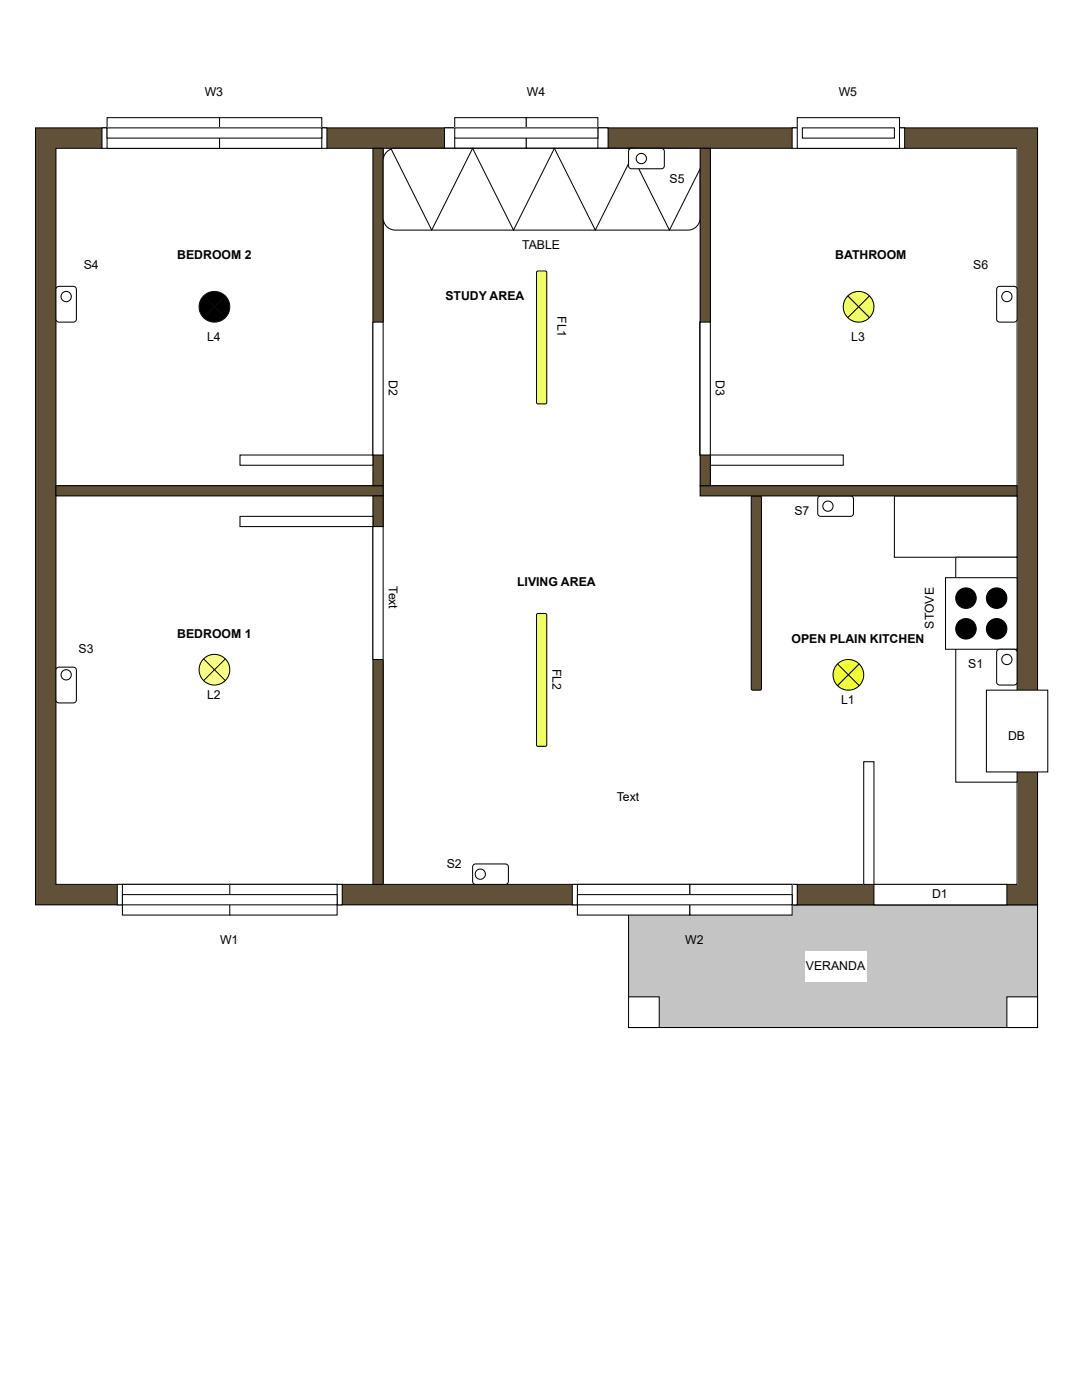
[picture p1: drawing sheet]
<svg xmlns="http://www.w3.org/2000/svg" width="216mm" height="279mm" viewBox="0 0 216 279" stroke-linecap="round" stroke-linejoin="round" font-family="sans-serif">
<path d="M125.4 180.6h81.6v24.5h-81.6z" fill="#c4c4c4"/>
<path d="M125.4 180.6h81.6v24.5h-81.6z" fill="none" stroke="#000" stroke-width=".2"/>
<path d="M7.1 25.5h199.9v155.1h-199.9z" fill="#625139"/>
<path d="M7.1 25.5h199.9v155.1h-199.9z" fill="none" stroke="#000" stroke-width=".2"/>
<path d="M11.2 29.6h191.7v146.9h-191.7z" fill="#fff"/>
<path d="M11.2 29.6h191.7v146.9h-191.7z" fill="none" stroke="#000" stroke-width=".2"/>
<path d="M11.2 96.9h65.3v2.1h-65.3z" fill="#625139"/>
<path d="M11.2 96.9h65.3v2.1h-65.3z" fill="none" stroke="#000" stroke-width=".2"/>
<path d="M74.4 29.6h2.1v67.3h-2.1z" fill="#625139"/>
<path d="M74.4 29.6h2.1v67.3h-2.1z" fill="none" stroke="#000" stroke-width=".2"/>
<path d="M74.4 99h2.1v77.5h-2.1z" fill="#625139"/>
<path d="M74.4 99h2.1v77.5h-2.1z" fill="none" stroke="#000" stroke-width=".2"/>
<circle cx="171.3" cy="61.2" r="3.1" fill="#efff65"/>
<g fill="none" stroke="#000" stroke-width=".2">
<path d="M169.2 59.1l4.3 4.3M173.5 59.1l-4.3 4.3"/>
<circle cx="171.3" cy="61.2" r="3.1"/>
</g>
<circle cx="42.8" cy="61.2" r="3.1" fill="#000"/>
<g fill="none" stroke="#0d0d0d" stroke-width=".2">
<path d="M40.6 59.1l4.4 4.3M45 59.1l-4.4 4.3"/>
<circle cx="42.8" cy="61.2" r="3.1"/>
</g>
<circle cx="42.8" cy="133.7" r="3.1" fill="#f6ff88"/>
<g fill="none" stroke="#000" stroke-width=".2">
<path d="M40.6 131.5l4.4 4.3M45 131.5l-4.4 4.3"/>
<circle cx="42.8" cy="133.7" r="3.1"/>
</g>
<path d="M158.1 25.5h22.4v4.1h-22.4z" fill="#fff"/>
<path d="M158.1 25.5h22.4v4.1h-22.4zM160.3 25.5v4.1M178.3 25.5v4.1" fill="none" stroke="#000" stroke-width=".2"/>
<path d="M20.3 25.5h44.9v4.1h-44.9z" fill="#fff"/>
<path d="M20.3 25.5h44.9v4.1h-44.9zM24.8 25.5v4.1M60.7 25.5v4.1" fill="none" stroke="#000" stroke-width=".2"/>
<path d="M88.7 25.5h32.6v4.1h-32.6z" fill="#fff"/>
<path d="M88.7 25.5h32.6v4.1h-32.6zM92 25.5v4.1M118.1 25.5v4.1" fill="none" stroke="#000" stroke-width=".2"/>
<path d="M23.4 176.5h44.9v4.1h-44.9z" fill="#fff"/>
<path d="M23.4 176.5h44.9v4.1h-44.9zM27.9 176.5v4.1M63.8 176.5v4.1" fill="none" stroke="#000" stroke-width=".2"/>
<path d="M114.2 176.5h44.9v4.1h-44.9z" fill="#fff"/>
<path d="M114.2 176.5h44.9v4.1h-44.9zM118.7 176.5v4.1M154.6 176.5v4.1" fill="none" stroke="#000" stroke-width=".2"/>
<path d="M21.4 23.5h22.4v6.1h-22.4z" fill="#fff"/>
<path d="M21.4 23.5h22.4v6.1h-22.4z" fill="none" stroke="#000" stroke-width=".2"/>
<path d="M43.8 23.5h20.4v6.1h-20.4z" fill="#fff"/>
<path d="M43.8 23.5h20.4v6.1h-20.4z" fill="none" stroke="#000" stroke-width=".2"/>
<path d="M90.7 23.5h14.3v6.1h-14.3z" fill="#fff"/>
<path d="M90.7 23.5h14.3v6.1h-14.3z" fill="none" stroke="#000" stroke-width=".2"/>
<path d="M105 23.5h14.3v6.1h-14.3z" fill="#fff"/>
<path d="M105 23.5h14.3v6.1h-14.3z" fill="none" stroke="#000" stroke-width=".2"/>
<path d="M159.1 23.5h20.4v6.1h-20.4z" fill="#fff"/>
<path d="M159.1 23.5h20.4v6.1h-20.4z" fill="none" stroke="#000" stroke-width=".2"/>
<path d="M24.4 176.5h21.4v6.1h-21.4z" fill="#fff"/>
<path d="M24.4 176.5h21.4v6.1h-21.4z" fill="none" stroke="#000" stroke-width=".2"/>
<path d="M45.8 176.5h21.5v6.1h-21.5z" fill="#fff"/>
<path d="M45.8 176.5h21.5v6.1h-21.5z" fill="none" stroke="#000" stroke-width=".2"/>
<path d="M115.2 176.5h22.5v6.1h-22.5z" fill="#fff"/>
<path d="M115.2 176.5h22.5v6.1h-22.5z" fill="none" stroke="#000" stroke-width=".2"/>
<path d="M137.7 176.5h20.4v6.1h-20.4z" fill="#fff"/>
<path d="M137.7 176.5h20.4v6.1h-20.4z" fill="none" stroke="#000" stroke-width=".2"/>
<path d="M174.4 176.5h26.5v4.1h-26.5z" fill="#fff"/>
<path d="M174.4 176.5h26.5v4.1h-26.5z" fill="none" stroke="#000" stroke-width=".2"/>
<path d="M139.7 64.3h2v26.5h-2z" fill="#fff"/>
<path d="M139.7 64.3h2v26.5h-2z" fill="none" stroke="#000" stroke-width=".2"/>
<path d="M74.4 64.3h2.1v26.5h-2.1z" fill="#fff"/>
<path d="M74.4 64.3h2.1v26.5h-2.1z" fill="none" stroke="#000" stroke-width=".2"/>
<path d="M178.5 99h24.4v12.2h-24.4z" fill="#fff"/>
<path d="M178.5 99h24.4v12.2h-24.4z" fill="none" stroke="#000" stroke-width=".2"/>
<path d="M190.7 111.2h12.2v44.9h-12.2z" fill="#fff"/>
<path d="M190.7 111.2h12.2v44.9h-12.2z" fill="none" stroke="#000" stroke-width=".2"/>
<path d="M196.8 137.7h12.3v16.4h-12.3z" fill="#fff"/>
<path d="M196.8 137.7h12.3v16.4h-12.3z" fill="none" stroke="#000" stroke-width=".2"/>
<path d="M188.7 115.3h14.2v14.3h-14.2z" fill="#fff"/>
<path d="M188.7 115.3h14.2v14.3h-14.2z" fill="none" stroke="#000" stroke-width=".2"/>
<circle cx="198.9" cy="119.4" r="2.04" fill="#010101"/>
<circle cx="198.9" cy="119.4" r="2.04" fill="none" stroke="#000" stroke-width=".2"/>
<circle cx="198.9" cy="125.5" r="2.04" fill="#010101"/>
<circle cx="198.9" cy="125.5" r="2.04" fill="none" stroke="#000" stroke-width=".2"/>
<circle cx="192.7" cy="119.4" r="2.04" fill="#010101"/>
<circle cx="192.7" cy="119.4" r="2.04" fill="none" stroke="#000" stroke-width=".2"/>
<circle cx="192.7" cy="125.5" r="2.04" fill="#010101"/>
<circle cx="192.7" cy="125.5" r="2.04" fill="none" stroke="#000" stroke-width=".2"/>
<path d="M74.4 105.1h2.1v26.5h-2.1z" fill="#fff"/>
<path d="M74.4 105.1h2.1v26.5h-2.1z" fill="none" stroke="#000" stroke-width=".2"/>
<path d="M139.7 64.3h2v26.5h-2z" fill="#fff"/>
<path d="M139.7 64.3h2v26.5h-2z" fill="none" stroke="#000" stroke-width=".2"/>
<path d="M107.1 54.2l1.7-.1 .3 .3v25.9l-.3 .3h-1.4l-.3-.3z" fill="#efff65"/>
<path d="M107.1 54.2l1.7-.1 .3 .3v25.9l-.3 .3h-1.4l-.3-.3z" fill="none" stroke="#000" stroke-width=".2"/>
<path d="M107.1 122.5l1.7-.1 .3 .3v26l-.3 .3h-1.4l-.3-.3z" fill="#efff65"/>
<path d="M107.1 122.5l1.7-.1 .3 .3v26l-.3 .3h-1.4l-.3-.3z" fill="none" stroke="#000" stroke-width=".2"/>
<path d="M150 99.1l1.6-.1 .3 .3v38.1l-.3 .3h-1.4l-.3-.3z" fill="#625139"/>
<path d="M150 99.1l1.6-.1 .3 .3v38.1l-.3 .3h-1.4l-.3-.3z" fill="none" stroke="#000" stroke-width=".2"/>
<path d="M77.2 30.3l.8-.5 .9-.2h58.4a2.45 2.45 0 0 1 2.4 2.5v11.4a2.45 2.45 0 0 1-2.4 2.4h-58.4a2.45 2.45 0 0 1-2.4-2.4v-11.6l.2-.9z" fill="#fff"/>
<path d="M77.2 30.3l.8-.5 .9-.2h58.4a2.45 2.45 0 0 1 2.4 2.5v11.4a2.45 2.45 0 0 1-2.4 2.4h-58.4a2.45 2.45 0 0 1-2.4-2.4v-11.6l.2-.9z" fill="none" stroke="#000" stroke-width=".2"/>
<path d="M141.7 90.8h26.6v2.1h-26.6z" fill="#fff"/>
<path d="M141.7 90.8h26.6v2.1h-26.6z" fill="none" stroke="#000" stroke-width=".2"/>
<path d="M47.9 90.8h26.5v2.1h-26.5z" fill="#fff"/>
<path d="M47.9 90.8h26.5v2.1h-26.5z" fill="none" stroke="#000" stroke-width=".2"/>
<path d="M47.9 103.1h26.5v2h-26.5z" fill="#fff"/>
<path d="M47.9 103.1h26.5v2h-26.5z" fill="none" stroke="#000" stroke-width=".2"/>
<path d="M172.3 152h2.1v24.5h-2.1z" fill="#fff"/>
<path d="M172.3 152h2.1v24.5h-2.1z" fill="none" stroke="#000" stroke-width=".2"/>
<path d="M11.3 57.3l.5-.2h2.8a.61 .61 0 0 1 .6 .7v5.9a.61 .61 0 0 1-.6 .6h-2.8a.61 .61 0 0 1-.6-.6v-5.9z" fill="#fff"/>
<path d="M11.3 57.3l.5-.2h2.8a.61 .61 0 0 1 .6 .7v5.9a.61 .61 0 0 1-.6 .6h-2.8a.61 .61 0 0 1-.6-.6v-5.9z" fill="none" stroke="#000" stroke-width=".2"/>
<path d="M11.3 133.3l.5-.2h2.8a.61 .61 0 0 1 .6 .7v5.9a.61 .61 0 0 1-.6 .6h-2.8a.61 .61 0 0 1-.6-.6v-5.9z" fill="#fff"/>
<path d="M11.3 133.3l.5-.2h2.8a.61 .61 0 0 1 .6 .7v5.9a.61 .61 0 0 1-.6 .6h-2.8a.61 .61 0 0 1-.6-.6v-5.9z" fill="none" stroke="#000" stroke-width=".2"/>
<path d="M199 57.3l.5-.2h2.8a.61 .61 0 0 1 .6 .7v5.9a.61 .61 0 0 1-.6 .6h-2.8a.61 .61 0 0 1-.6-.6v-5.9z" fill="#fff"/>
<path d="M199 57.3l.5-.2h2.8a.61 .61 0 0 1 .6 .7v5.9a.61 .61 0 0 1-.6 .6h-2.8a.61 .61 0 0 1-.6-.6v-5.9z" fill="none" stroke="#000" stroke-width=".2"/>
<path d="M163.3 99.2l.5-.2h5.9a.61 .61 0 0 1 .6 .6v2.8a.61 .61 0 0 1-.6 .7h-5.9a.61 .61 0 0 1-.6-.7v-2.8z" fill="#fff"/>
<path d="M163.3 99.2l.5-.2h5.9a.61 .61 0 0 1 .6 .6v2.8a.61 .61 0 0 1-.6 .7h-5.9a.61 .61 0 0 1-.6-.7v-2.8z" fill="none" stroke="#000" stroke-width=".2"/>
<path d="M199 129.8l.5-.2h2.8a.61 .61 0 0 1 .6 .6v5.9a.61 .61 0 0 1-.6 .6h-2.8a.61 .61 0 0 1-.6-.6v-5.9z" fill="#fff"/>
<path d="M199 129.8l.5-.2h2.8a.61 .61 0 0 1 .6 .6v5.9a.61 .61 0 0 1-.6 .6h-2.8a.61 .61 0 0 1-.6-.6v-5.9z" fill="none" stroke="#000" stroke-width=".2"/>
<path d="M94.5 172.6l.4-.2h5.9a.61 .61 0 0 1 .6 .6v2.9a.61 .61 0 0 1-.6 .6h-5.9a.61 .61 0 0 1-.6-.6v-2.9z" fill="#fff"/>
<path d="M94.5 172.6l.4-.2h5.9a.61 .61 0 0 1 .6 .6v2.9a.61 .61 0 0 1-.6 .6h-5.9a.61 .61 0 0 1-.6-.6v-2.9z" fill="none" stroke="#000" stroke-width=".2"/>
<path d="M139.7 96.9h63.2v2.1h-63.2z" fill="#625139"/>
<path d="M139.7 96.9h63.2v2.1h-63.2z" fill="none" stroke="#000" stroke-width=".2"/>
<circle cx="169.3" cy="134.7" r="3.1" fill="#f0ff36"/>
<g fill="none" stroke="#010101" stroke-width=".2">
<path d="M167.1 132.5l4.4 4.3M171.5 132.5l-4.4 4.3"/>
<circle cx="169.3" cy="134.7" r="3.1"/>
</g>
<circle cx="13.2" cy="134.7" r="1.02" fill="#fff"/>
<circle cx="13.2" cy="134.7" r="1.02" fill="none" stroke="#000" stroke-width=".2"/>
<circle cx="13.2" cy="59.2" r="1.02" fill="#fff"/>
<circle cx="13.2" cy="59.2" r="1.02" fill="none" stroke="#000" stroke-width=".2"/>
<circle cx="200.9" cy="59.2" r="1.02" fill="#fff"/>
<circle cx="200.9" cy="59.2" r="1.02" fill="none" stroke="#000" stroke-width=".2"/>
<circle cx="200.9" cy="131.6" r="1.02" fill="#fff"/>
<circle cx="200.9" cy="131.6" r="1.02" fill="none" stroke="#000" stroke-width=".2"/>
<circle cx="95.8" cy="174.5" r="1.02" fill="#fff"/>
<circle cx="95.8" cy="174.5" r="1.02" fill="none" stroke="#000" stroke-width=".2"/>
<path d="M78 29.6h16.3l-8.2 16.3z" fill="#fff"/>
<path d="M78 29.6h16.3l-8.2 16.3z" fill="none" stroke="#000" stroke-width=".2"/>
<path d="M94.3 29.6h16.3l-8.1 16.3z" fill="#fff"/>
<path d="M94.3 29.6h16.3l-8.1 16.3z" fill="none" stroke="#000" stroke-width=".2"/>
<path d="M110.6 29.6h16.3l-8.1 16.3z" fill="#fff"/>
<path d="M110.6 29.6h16.3l-8.1 16.3z" fill="none" stroke="#000" stroke-width=".2"/>
<circle cx="130.5" cy="31.6" r="1.02" fill="#fff"/>
<circle cx="130.5" cy="31.6" r="1.02" fill="none" stroke="#000" stroke-width=".2"/>
<circle cx="128" cy="31.6" r="1.02" fill="#fff"/>
<circle cx="128" cy="31.6" r="1.02" fill="none" stroke="#000" stroke-width=".2"/>
<path d="M125.4 29.6h16.3l-8.1 16.3z" fill="#fff"/>
<path d="M125.4 29.6h16.3l-8.1 16.3z" fill="none" stroke="#000" stroke-width=".2"/>
<path d="M125.6 29.8l.4-.2h5.9a.61 .61 0 0 1 .7 .6v2.9a.61 .61 0 0 1-.7 .6h-5.9a.61 .61 0 0 1-.6-.6v-2.9z" fill="#fff"/>
<path d="M125.6 29.8l.4-.2h5.9a.61 .61 0 0 1 .7 .6v2.9a.61 .61 0 0 1-.7 .6h-5.9a.61 .61 0 0 1-.6-.6v-2.9z" fill="none" stroke="#000" stroke-width=".2"/>
<path d="M139.7 29.6h2v67.3h-2z" fill="#625139"/>
<path d="M139.7 29.6h2v67.3h-2z" fill="none" stroke="#000" stroke-width=".2"/>
<circle cx="128" cy="31.6" r="1.02" fill="#fff"/>
<circle cx="128" cy="31.6" r="1.02" fill="none" stroke="#000" stroke-width=".2"/>
<circle cx="165.2" cy="101" r="1.02" fill="#fff"/>
<circle cx="165.2" cy="101" r="1.02" fill="none" stroke="#000" stroke-width=".2"/>
<path d="M21.4 25.5h42.8v2.1h-42.8z" fill="#fff"/>
<path d="M21.4 25.5h42.8v2.1h-42.8z" fill="none" stroke="#000" stroke-width=".2"/>
<path d="M90.7 25.5h28.6v2.1h-28.6z" fill="#fff"/>
<path d="M90.7 25.5h28.6v2.1h-28.6z" fill="none" stroke="#000" stroke-width=".2"/>
<path d="M160.1 25.5h18.4v2.1h-18.4z" fill="#fff"/>
<path d="M160.1 25.5h18.4v2.1h-18.4z" fill="none" stroke="#000" stroke-width=".2"/>
<path d="M115.2 178.5h42.9v2.1h-42.9z" fill="#fff"/>
<path d="M115.2 178.5h42.9v2.1h-42.9z" fill="none" stroke="#000" stroke-width=".2"/>
<path d="M24.4 178.5h42.9v2.1h-42.9z" fill="#fff"/>
<path d="M24.4 178.5h42.9v2.1h-42.9z" fill="none" stroke="#000" stroke-width=".2"/>
<path d="M139.7 64.3h2v26.5h-2z" fill="#fff"/>
<path d="M139.7 64.3h2v26.5h-2z" fill="none" stroke="#000" stroke-width=".2"/>
<path d="M125.4 198.9h6.1v6.2h-6.1z" fill="#fff"/>
<path d="M125.4 198.9h6.1v6.2h-6.1z" fill="none" stroke="#000" stroke-width=".2"/>
<path d="M200.9 198.9h6.1v6.2h-6.1z" fill="#fff"/>
<path d="M200.9 198.9h6.1v6.2h-6.1z" fill="none" stroke="#000" stroke-width=".2"/>
<path d="M160.6 189.8h12.3v6.1h-12.3z" fill="#fff"/>
<g font-size="2.4">
<text x="40.9" y="19.1">W3</text>
<text x="105.1" y="19.1">W4</text>
<text x="167.3" y="19.1">W5</text>
<text x="133.6" y="36.4">S5</text>
<text x="16.7" y="53.8">S4</text>
<text x="35.4" y="51.7">BEDROOM 2</text>
<text x="104.2" y="49.7">TABLE</text>
<text x="166.7" y="51.7">BATHROOM</text>
<text x="194.2" y="53.8">S6</text>
<text x="88.9" y="59.9">STUDY AREA</text>
<text x="111.2" y="63.1" transform="rotate(90 111.2 63.1)">FL1</text>
<text x="41.3" y="68.1">L4</text>
<text x="169.9" y="68.1">L3</text>
<text x="77.6" y="75.9" transform="rotate(90 77.6 75.9)">D2</text>
<text x="142.9" y="75.9" transform="rotate(90 142.9 75.9)">D3</text>
<text x="158.5" y="102.7">S7</text>
<text x="77.6" y="117" transform="rotate(90 77.6 117)">Text</text>
<text x="103.2" y="117">LIVING AREA</text>
<text x="186.3" y="125.4" transform="rotate(-90 186.3 125.4)">STOVE</text>
<text x="15.7" y="130.3">S3</text>
<text x="35.4" y="127.2">BEDROOM 1</text>
<text x="158" y="128.2">OPEN PLAIN KITCHEN</text>
<text x="110.2" y="133.5" transform="rotate(90 110.2 133.5)">FL2</text>
<text x="193.2" y="133.3">S1</text>
<text x="41.3" y="139.5">L2</text>
<text x="167.8" y="140.5">L1</text>
<text x="201.1" y="146.6">DB</text>
<text x="201.1" y="147.6">DB</text>
<text x="123.1" y="159.9">Text</text>
<text x="89.1" y="173.1">S2</text>
<text x="186" y="179.3">D1</text>
<text x="43.9" y="188.4">W1</text>
<text x="136.7" y="188.4">W2</text>
<text x="160.8" y="193.5">VERANDA</text>
</g>
</svg>
